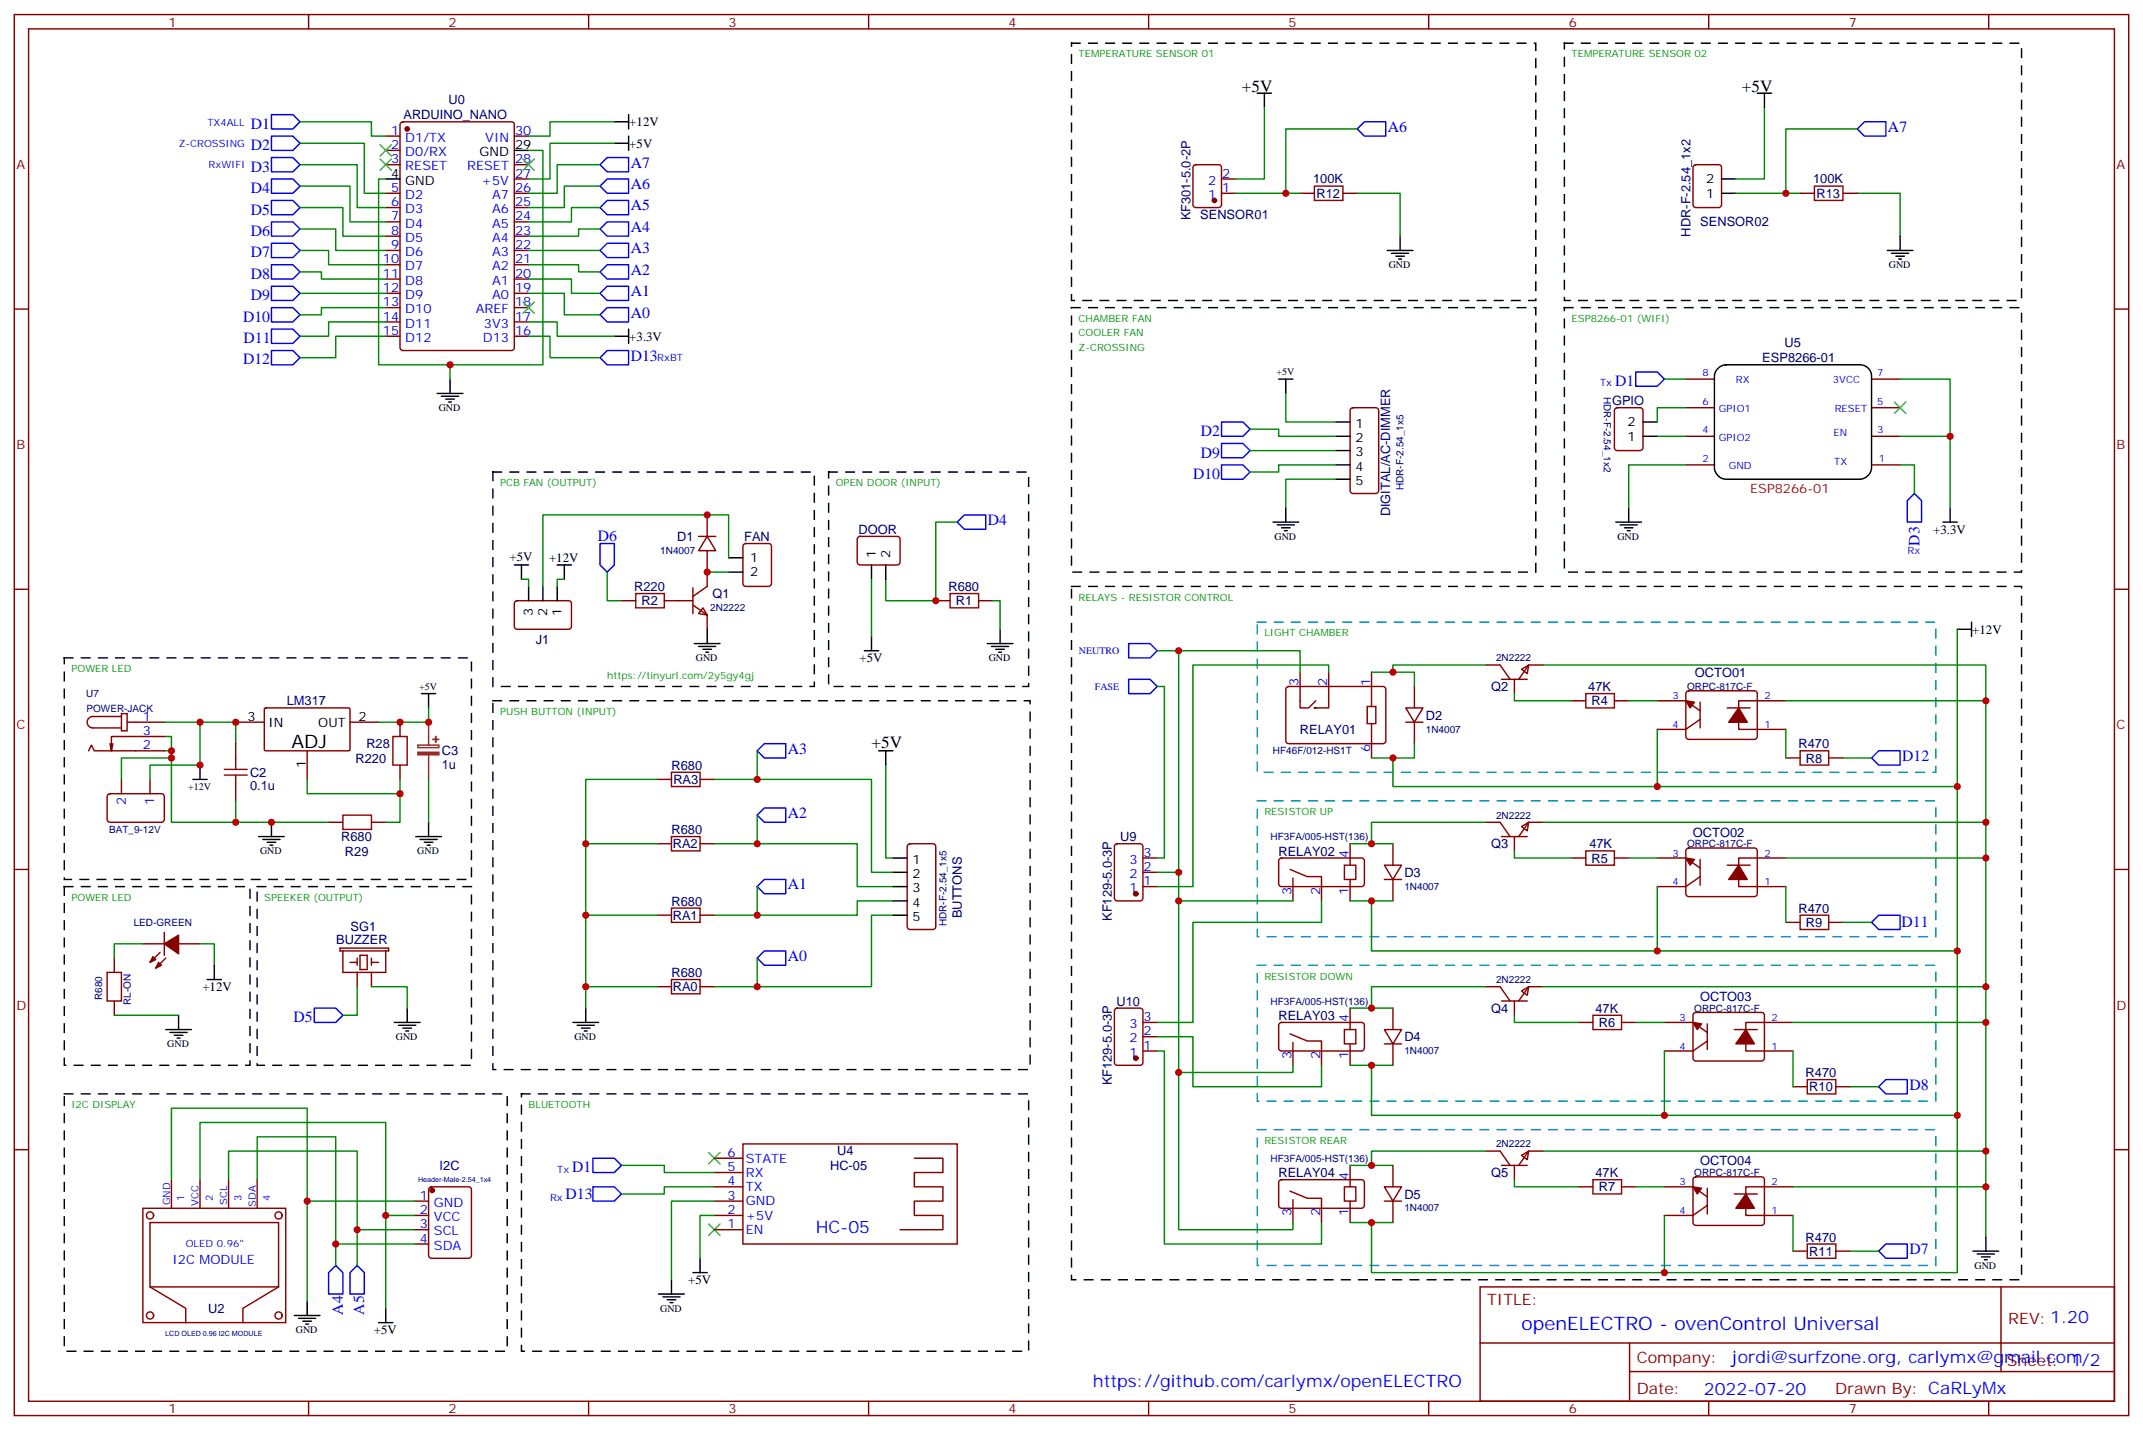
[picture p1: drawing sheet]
<svg xmlns="http://www.w3.org/2000/svg" width="529mm" height="353mm" viewBox="0 0 529 353" stroke-linecap="round" stroke-linejoin="round" font-family="sans-serif">
<g fill="none" stroke="#870000" stroke-width=".35">
<path d="M3.5 3.6h522.1v345.7h-522.1zM7.1 7.1h515v338.7h-515zM76.2 3.6v3.5M145.3 3.6v3.5M214.5 3.6v3.5M283.6 3.6v3.5M352.8 3.6v3.5M421.9 3.6v3.5M491.1 3.6v3.5M95.2 33.6h3.6M95.2 37.1h3.6M99 30.3l.5-.2h26.8a.71 .71 0 0 1 .7 .7v55a.76 .76 0 0 1-.7 .7h-26.8a.76 .76 0 0 1-.7-.7v-55z"/>
<path d="M127 33.6h3.5M95.2 47.7h3.6M95.2 40.6h3.6M95.2 51.2h3.6M95.2 54.8h3.6M95.2 58.3h3.6M127 47.7h3.5M127 44.2h3.5M127 40.6h3.5M127 51.2h3.5M127 54.8h3.5M127 58.3h3.5"/>
<path d="M294.8 40.8l.5-.2h5.6a.71 .71 0 0 1 .7 .7v9.2a.76 .76 0 0 1-.7 .7h-5.6a.76 .76 0 0 1-.7-.7v-9.2zM301.6 47.7h3.6M301.6 44.2h3.6M321 47.7h3.6M331.6 47.7h3.5M418.3 40.8l.4-.2h5.7a.71 .71 0 0 1 .7 .7v9.2a.76 .76 0 0 1-.7 .7h-5.7a.76 .76 0 0 1-.7-.7v-9.2zM444.5 47.7h3.5M455.1 47.7h3.5M3.5 76.3h3.6M95.2 61.8h3.6M95.2 65.3h3.6M95.2 68.9h3.6"/>
<path d="M95.2 72.4h3.6M95.2 75.9h3.6M95.2 79.4h3.6M127 61.8h3.5M127 65.3h3.5M127 68.9h3.5M127 72.4h3.5M127 75.9h3.5M127 79.4h3.5M522.1 76.3h3.5M95.2 83h3.6M127 83h3.5"/>
<path d="M416.3 93.6h7M462.1 93.6h7.1M333.6 100.8l.5-.2h5.6a.71 .71 0 0 1 .7 .7v19.8a.76 .76 0 0 1-.7 .7h-5.6a.76 .76 0 0 1-.7-.7v-19.8zM398.9 100.8l.4-.2h5.7a.71 .71 0 0 1 .7 .7v9.2a.76 .76 0 0 1-.7 .7h-5.7a.76 .76 0 0 1-.7-.7v-9.2zM416.3 114.7h7M416.3 107.7h7M416.3 100.6h7M462.1 114.7h7.1M462.1 107.7h7.1M462.1 100.6h7.1M172.5 132.4h4.2M174.6 132.4l2.1 3.5h-4.2z"/>
<path d="M174.6 127.1v5.3M174.6 135.9v8.8l-3.5 2.5M183.7 134.3l.4-.2h5.7a.71 .71 0 0 1 .7 .7v9.2a.76 .76 0 0 1-.7 .7h-5.7a.76 .76 0 0 1-.7-.7v-9.2zM211.9 132.6l.5-.2h9.1a.71 .71 0 0 1 .7 .7v5.6a.76 .76 0 0 1-.7 .7h-9.1a.76 .76 0 0 1-.7-.7v-5.6zM3.5 145.4h3.6M127.2 148.4l.5-.2h12.7a.71 .71 0 0 1 .7 .7v5.7a.76 .76 0 0 1-.7 .7h-12.7a.76 .76 0 0 1-.7-.7v-5.7zM153.5 148.2h3.5M164 148.2h7.1M171.1 149.3l3.5 2.5v3.5M171.1 145.1v6.3M173.6 150l1 1.8-2.1-.4zM231.1 148.2h3.5"/>
<path d="M241.7 148.2h3.5M522.1 145.4h3.5M30 176.1h1.4v4.2h-1.4zM30 176.8h-7.1a1.41 1.41 0 0 0-1.4 1.4 1.41 1.41 0 0 0 1.4 1.4h7.1M31.4 178.2h9.2M58.2 178.2h7.1M65.3 174.9l.3-.2h20.7l.1 .3v10.1l-.3 .2-20.7-.1-.1-.3zM86.4 178.2h7.1M98.8 178.2v3.6M317.7 169.6l.5-.2h23.3a.71 .71 0 0 1 .7 .7v12.7a.76 .76 0 0 1-.7 .7h-23.3a.76 .76 0 0 1-.7-.7v-12.7zM321 165.9v8.8h2.1l1.8-1.8M328.1 165.9v8.8h-3.5h.3"/>
<path d="M337.6 174.3h2.1v4.3h-2.1zM338.7 178.6v8.4M338.7 165.9v8.4M347.1 174.7h4.3l-2.2 3.5zM347.1 178.2h4.3M349.2 169.4v5.3M349.2 178.2v5.3M366.9 164.1h3.5l2.5 3.5M370.8 167.6h6.3M373.9 167.6v3.6M375.7 165.2l1.8-1.1-.4 2.1zM381 164.1h-3.5l-2.5 3.5"/>
<path d="M388.1 172.9h3.5M398.6 172.9h3.6M409.2 172.9h7.1l3.5 2.5M416.5 170.7l.5-.2h16.2a.71 .71 0 0 1 .7 .7v10.6a.76 .76 0 0 1-.7 .7h-16.2a.76 .76 0 0 1-.7-.7v-10.6zM419.8 173.3v6.3M419.8 177.5l-3.5 2.5h-7.1M426.5 174.7h5.7M441 172.9h-11.7v7.1h11.7M21.9 185.3l.7-1.4 .7 1.4h17.3M26.7 196.1l.5-.2h12.7a.71 .71 0 0 1 .7 .7v5.6a.76 .76 0 0 1-.7 .7h-12.7a.76 .76 0 0 1-.7-.7v-5.6zM27.9 183.5l-.4 1.8M30 192.3v3.6"/>
<path d="M37 192.3v3.6M40.6 181.8h-13.1v3.5l-.3-1.8M58.2 183.5v3.5M58.2 194.1v3.5M75.8 185.3v7M98.8 188.8v3.5M162.3 192.3h3.5M165.8 190.6h7.1v3.5h-7.1zM172.9 192.3h3.5M441 187h3.5M451.6 187h3.5M3.5 214.6h3.6"/>
<path d="M81.1 202.9h3.6M91.7 202.9h3.5M162.3 208.2h3.5M165.8 206.4h7.1v3.6h-7.1zM172.9 208.2h3.5M224.2 208.4l.5-.2h5.7a.71 .71 0 0 1 .7 .7v19.8a.76 .76 0 0 1-.7 .7h-5.7a.76 .76 0 0 1-.7-.7v-19.8zM275.4 208.4l.5-.2h5.6a.71 .71 0 0 1 .7 .7v12.7a.76 .76 0 0 1-.7 .7h-5.6a.76 .76 0 0 1-.7-.7v-12.7zM282.2 218.8h3.6M282.2 215.3h3.6M282.2 211.7h3.6M316 211.9l.4-.2h19.8a.71 .71 0 0 1 .7 .7v5.7a.76 .76 0 0 1-.7 .7h-19.8a.76 .76 0 0 1-.7-.7v-5.7zM318.6 214.6l4.2 1.7h3.5v6"/>
<path d="M319.3 216.7v5.6M332 213.5h2.8v3.5h-2.8zM333.4 208.2v5.3M333.4 217v5.3M341.8 213.5h4.3l-2.1 3.5zM341.8 217h4.3M344 208.2v5.3M344 217v5.3M366.9 202.9h3.5l2.5 3.5M370.8 206.4h6.3M373.9 206.4v3.6M375.7 204l1.8-1.1-.4 2.1z"/>
<path d="M381 202.9h-3.5l-2.5 3.5M388.1 211.7h3.5M398.6 211.7h3.6M409.2 211.7h7.1l3.5 2.5M416.5 209.5l.5-.2h16.2a.71 .71 0 0 1 .7 .7v10.6a.76 .76 0 0 1-.7 .7h-16.2a.76 .76 0 0 1-.7-.7v-10.6zM419.8 216.3l-3.5 2.5h-7.1M419.8 212.1v6.3M426.5 213.5h5.7M441 211.7h-11.7v7.1h11.7M522.1 214.6h3.5M26.5 240h3.5v7h-3.5zM28.2 236.4v3.6"/>
<path d="M35.3 232.9h5.3M39.5 235l-2.5 2.5M40.6 230.1v5.6M40.9 236.4l-2.4 2.5M44.1 232.9h5.3M84 234h12v.7h-12zM84.7 234.7v5.3h10.5v-5.3M86.4 237.5h1.8M88.2 236.4v1.8M88.2 240v3.5M88.9 235.7h1.8v3.6h-1.8zM91.7 237.5h1.8"/>
<path d="M91.7 236.4v1.8M91.7 240v3.5M162.3 225.8h3.5M165.8 224.1h7.1v3.5h-7.1zM172.9 225.8h3.5M441 227.6h3.5M451.6 227.6h3.5M28.2 247v3.5M162.3 243.5h3.5M165.8 241.7h7.1v3.6h-7.1zM172.9 243.5h3.5M275.4 249l.5-.2h5.6a.71 .71 0 0 1 .7 .7v12.7a.76 .76 0 0 1-.7 .7h-5.6a.76 .76 0 0 1-.7-.7v-12.7z"/>
<path d="M282.2 259.4h3.6M282.2 255.8h3.6M282.2 252.3h3.6M316 252.5l.4-.2h19.8a.71 .71 0 0 1 .7 .7v5.7a.76 .76 0 0 1-.7 .7h-19.8a.76 .76 0 0 1-.7-.7v-5.7zM318.6 255.1l4.2 1.8h3.5v6M319.3 257.2v5.7M332 254.1h2.8v3.5h-2.8zM333.4 248.8v5.3M333.4 257.6v5.3M341.8 254.1h4.3l-2.1 3.5zM341.8 257.6h4.3M344 248.8v5.3"/>
<path d="M344 257.6v5.3M366.9 243.5h3.5l2.5 3.5M370.8 247h6.3M373.9 247v3.5M375.7 244.5l1.8-1-.4 2.1zM381 243.5h-3.5l-2.5 3.5M389.8 252.3h3.5M400.4 252.3h3.5M411 252.3h7l3.6 2.5M418.3 250l.4-.2h16.3a.71 .71 0 0 1 .7 .7v10.6a.76 .76 0 0 1-.7 .7h-16.3a.76 .76 0 0 1-.7-.7v-10.6zM421.6 256.9l-3.6 2.5h-7M421.6 252.7v6.3"/>
<path d="M428.3 254.1h5.6M442.7 252.3h-11.6v7.1h11.6M442.7 268.2h3.6M453.3 268.2h3.5M3.5 283.7h3.6M35.3 298.2h35.3v28.2h-35.3zM42.3 291.1v7.1M49.4 291.1v7.1M56.4 291.1v7.1M63.5 291.1v7.1M102.3 296.4h3.5M102.3 299.9h3.5"/>
<path d="M106.1 293.1l.4-.2h9.2a.71 .71 0 0 1 .7 .7v16.2a.76 .76 0 0 1-.7 .7h-9.2a.76 .76 0 0 1-.7-.7v-16.2zM176.4 296.4h7M176.4 299.9h7M176.4 292.9h7M176.4 289.3h7M176.4 285.8h7M183.4 282.3h53v24.7h-53zM225.8 285.8h7v3.5h-7v3.6h7v3.5h-7v3.5h7v3.6h-10.6M316 291.3l.4-.2h19.8a.71 .71 0 0 1 .7 .7v5.7a.76 .76 0 0 1-.7 .7h-19.8a.76 .76 0 0 1-.7-.7v-5.7zM318.6 293.9l4.2 1.8h3.5v6M319.3 296.1v5.6M332 292.9h2.8v3.5h-2.8z"/>
<path d="M333.4 287.6v5.3M333.4 296.4v5.3M341.8 292.9h4.3l-2.1 3.5zM341.8 296.4h4.3M344 287.6v5.3M344 296.4v5.3M366.9 284.1h3.5l2.5 3.5M370.8 287.6h6.3M373.9 287.6v3.5M375.7 285.1l1.8-1-.4 2.1zM381 284.1h-3.5l-2.5 3.5M389.8 292.9h3.5"/>
<path d="M400.4 292.9h3.5M411 292.9h7l3.6 2.4M418.3 290.6l.4-.2h16.3a.71 .71 0 0 1 .7 .7v10.6a.76 .76 0 0 1-.7 .7h-16.3a.76 .76 0 0 1-.7-.7v-10.6zM421.6 297.5l-3.6 2.4h-7M421.6 293.2v6.4M428.3 294.6h5.6M442.7 292.9h-11.6v7h11.6M522.1 283.7h3.5M37 301.7h31.8v15.9h-31.8zM37 317.6l8.9 5.3v3.5M68.8 317.6l-8.8 5.3v3.5M102.3 303.5h3.5"/>
<path d="M102.3 307h3.5M176.4 303.5h7M365.5 317.6h156.6v28.2h-156.6zM442.7 308.8h3.6M453.3 308.8h3.5M494.1 317.6v20.9M365.5 331.4h156.5M402.4 338.5h119.6M402.4 331.4v14.1M76.2 345.8v3.5M145.3 345.8v3.5M214.5 345.8v3.5"/>
<path d="M283.6 345.8v3.5M352.8 345.8v3.5M421.9 345.8v3.5M491.1 345.8v3.5"/>
<circle cx="37" cy="299.9" r=".88"/>
<circle cx="68.8" cy="299.9" r=".88"/>
<circle cx="37" cy="324.6" r=".88"/>
<circle cx="68.8" cy="324.6" r=".88"/>
</g>
<g fill="#870000" stroke="#870000" stroke-width=".35">
<path d="M37.7 236.1l.8 .7-1.5 .7z"/>
<path d="M39.2 237.5l.7 .7-1.4 .7z"/>
<path d="M40.6 232.9l3.5-2.1v4.6z"/>
<path d="M429.3 174.7l2.1 3.5h-4.5z"/>
<path d="M416.3 172.9l2.1 .4-1.1 1.4z"/>
<path d="M429.3 213.5l2.1 3.5h-4.5z"/>
<path d="M416.3 211.7l2.1 .4-1.1 1.4z"/>
<path d="M431.1 254.1l2.1 3.5h-4.6z"/>
<path d="M418 252.3l2.2 .4-1.1 1.4z"/>
<path d="M431.1 294.6l2.1 3.6h-4.6z"/>
<path d="M418 292.9l2.2 .3-1.1 1.4z"/>
<circle cx="106.7" cy="293.8" r=".53"/>
<circle cx="299.9" cy="49.5" r=".53"/>
<circle cx="280.5" cy="220.6" r=".53"/>
<circle cx="280.5" cy="261.1" r=".53"/>
<circle cx="100.5" cy="31.8" r=".53"/>
</g>
<g fill="none" stroke="#008700" stroke-width=".35">
<path d="M74.1 30.1h17.6v3.5h3.5M74.1 35.3h15.9v12.4h5.2M130.5 37.1h3.6v52.9h-23M151.7 35.3h-15.9v8.9h-5.3M151.7 30.1h-15.9v3.5h-5.3M312.2 26.5v17.7h-7M335.1 31.8h-17.6v15.9M435.7 26.5v17.7h-7.1M458.6 31.8h-17.6v15.9M74.1 40.6h14.1v10.6h7M74.1 45.9h12.3v8.9h8.8M74.1 51.2h10.6v7.1h10.5"/>
<path d="M74.1 56.5h8.8v5.3h12.3M95.2 44.2h-1.7v45.8h17.6v3.6M148.2 40.6h-10.6v7.1h-7.1M148.2 45.9h-8.9v5.3h-8.8M148.2 51.2h-7.1v3.6h-10.6M148.2 56.5h-5.3v1.8h-12.4M305.2 47.7h15.8M335.1 47.7h10.6v10.6M428.6 47.7h15.9M458.6 47.7h10.6v10.6M74.1 61.8h7v3.5h14.1M74.1 67.1h5.3v1.8h15.8"/>
<path d="M74.1 72.4h21.1M95.2 75.9h-15.8v1.8h-5.3M95.2 79.4h-14.1v3.6h-7M130.5 65.3h12.4v1.8h5.3M130.5 68.9h10.6v3.5h7.1M130.5 72.4h8.8v5.3h8.9M130.5 79.4h7.1v3.6h14.1M130.5 61.8h17.7M95.2 83h-12.3v5.3h-8.8M130.5 83h5.3v5.3h12.4M317.5 97.1v7h12.3M411 93.6h5.3"/>
<path d="M469.2 93.6h12.3v31.7M308.7 105.9h7v1.8h14.1M308.7 111.2h21.1M329.8 118.3h-12.3v7M329.8 114.7h-14.1v1.8h-7M409.2 107.7h7.1M416.3 114.7h-14.1v10.6M416.3 100.6h-7.1v3.5M469.2 114.7h3.5v7.1M469.2 107.7h12.3M179.9 137.7v-10.6h-45.8v17.6M236.4 128.8h-5.3v19.4h-12.4v-5.3"/>
<path d="M128.8 142.9h1.7v1.8M139.3 142.9h-1.7v1.8M149.9 141.2v7h3.6M174.6 141.2h5.3M215.2 142.9v14.2M245.2 148.2h1.7v7.1M483.3 155.3v158.7h-72.3v-14.1M40.6 178.2h8.8v10.6h-12.4v3.5M49.4 178.2h8.8v5.3M105.8 174.7v3.5h-12.3M285.8 169.4h1.7v42.3h-1.7M285.8 160.6h5.2"/>
<path d="M321 165.9v-5.3h-30v54.7M328.1 165.9v-1.8h-33.5v54.7h-8.8M338.7 165.9h10.5v3.5M366.9 164.1h-22.9v1.8M373.9 171.2v1.7h14.2M381 164.1h109.4v8.8M402.2 172.9h7M409.2 180v14.1h74.1M441 172.9h49.4v38.8M441 180v7M40.6 181.8h1.7v3.5h-1.7M42.3 185.3v1.7h-12.3v5.3"/>
<path d="M42.3 187v15.9h38.8M58.2 197.6v5.3M75.8 192.3v3.6h23M98.8 192.3v10.6h-3.6M105.8 192.3v10.6M162.3 192.3h-17.7v15.9M187 185.3v7h-10.6M187 192.3h28.2v23h5.3M218.7 188.8v22.9h1.8M344 187v7.1h65.2M349.2 183.5v3.5h-10.5M455.1 187h7"/>
<path d="M162.3 208.2h-17.7v17.6M187 201.2v7h-10.6M187 218.8v7h-10.6M187 208.2h24.7v10.6h8.8M285.8 215.3h5.2v7h28.3M333.4 208.2h10.6M366.9 202.9h-28.2v5.3M373.9 210v1.7h14.2M381 202.9h109.4M402.2 211.7h7M409.2 218.8v15.9h74.1M441 211.7h49.4v40.6"/>
<path d="M441 218.8v8.8M35.3 232.9h-7.1v3.5M49.4 232.9h3.5v5.3M162.3 225.8h-17.7v17.7M187 236.4v7.1h-10.6M220.5 222.3h-8.8v3.5h-24.7M220.5 225.8h-5.3v17.7h-28.2M291 222.3v42.4h28.3v-1.8M326.3 222.3v5.3h-31.7v24.7h-8.8M333.4 222.3h10.6M338.7 222.3v12.4h70.5M455.1 227.6h7"/>
<path d="M28.2 250.5h15.9M88.2 243.5v7h-3.5M91.7 243.5h8.8v5.3M162.3 243.5h-17.7v5.3M285.8 259.4h1.7v47.6h38.8v-5.3M285.8 255.8h8.8v12.4h31.7v-5.3M333.4 248.8h10.6M366.9 243.5h-28.2v5.3M373.9 250.5v1.8h15.9M381 243.5h109.4M403.9 252.3h7.1M411 259.4v15.8h72.3"/>
<path d="M442.7 252.3h47.7v40.6M442.7 259.4v8.8M291 264.7v38.8h28.3v-1.8M333.4 262.9h10.6M338.7 262.9v12.3h72.3M456.8 268.2h7.1M42.3 291.1v-17.6h33.5v47.6M49.4 291.1v-14.1h45.8v45.9M56.4 291.1v-7h31.8v28.2M63.5 291.1v-10.6h19.4v31.8M75.8 296.4h26.5M95.2 299.9h7.1"/>
<path d="M153.5 287.6h10.5v1.7h12.4M176.4 292.9h-12.4v1.7h-10.5M176.4 296.4h-10.6v19.4M176.4 299.9h-3.5v10.6M333.4 287.6h10.6M366.9 284.1h-28.2v3.5M373.9 291.1v1.8h15.9M381 284.1h109.4M403.9 292.9h7.1M442.7 292.9h47.7v12.3M442.7 299.9v8.9M82.9 307h19.4"/>
<path d="M88.2 303.5h14.1M333.4 301.7h10.6M338.7 301.7v12.3h72.3M456.8 308.8h7.1"/>
</g>
<g fill="none" stroke="#000" stroke-width=".35" stroke-dasharray="2.1 2.1">
<path d="M264.6 10.7h114.6v63.5h-114.6zM386.3 10.7h112.9v63.5h-112.9zM264.6 75.9h114.6v65.3h-114.6zM386.3 75.9h112.9v65.3h-112.9zM121.7 116.5h79.4v52.9h-79.4zM204.6 116.5h49.4v52.9h-49.4zM264.6 144.7h234.6v171.1h-234.6zM15.9 162.3h100.5v54.7h-100.5zM121.7 172.9h132.7v91h-132.7zM15.9 218.8h45.8v44.1h-45.8zM63.5 218.8h52.9v44.1h-52.9zM15.9 269.9h109.3v63.5h-109.3z"/>
<path d="M128.8 269.9h125.2v63.5h-125.2z"/>
</g>
<g fill="none" stroke="#000" stroke-width=".35">
<path d="M127 37.1h3.5M151.7 35.3h3.5M151.7 30.1h3.5M155.2 28.3v3.5M155.2 33.6v3.5M310.4 23h3.6M312.2 23v3.5M433.9 23h3.5M435.7 23v3.5M95.2 44.2h3.6M345.7 58.3v3.5M425.1 47.7h3.5"/>
<path d="M425.1 44.2h3.5M469.2 58.3v3.5M342.5 61.8h6.4M343.6 62.5h4.2M344.7 63.2h2.1M345.4 63.9h.7M466 61.8h6.4M467.1 62.5h4.2M468.1 63.2h2.2M468.8 63.9h.7M107.9 97.1h6.4M109 97.8h4.2"/>
<path d="M110.1 98.5h2.1M110.8 99.2h.7M111.1 93.6v3.5M151.7 83h3.5M155.2 81.2v3.5M315.7 93.6h3.6M317.5 93.6v3.5M424 91.1a2.99 2.99 0 0 1 2.2-1.1h33.1a2.82 2.82 0 0 1 2.8 2.9v22.5a3 3 0 0 1-2.8 2.9h-33.1a3 3 0 0 1-2.9-2.9v-22.5l.1-.7zM329.8 107.7h3.6M329.8 104.1h3.6M329.8 111.2h3.6M329.8 114.7h3.6"/>
<path d="M329.8 118.3h3.6M405.7 107.7h3.5M405.7 104.1h3.5M127 139.4h3.5M128.8 139.4v3.5M137.6 139.4h3.5M139.3 139.4v3.5M179.9 137.7h3.5M215.2 139.4v3.5M218.7 139.4v3.5M314.3 128.8h6.4M315.4 129.5h4.2"/>
<path d="M316.4 130.2h2.2M317.1 131h.8M317.5 125.3v3.5M399 128.8h6.3M400 129.5h4.3M401.1 130.2h2.1M401.8 131h.7M402.2 125.3v3.5M479.8 128.8h3.5M481.5 125.3v3.5M130.5 144.7v3.5M134.1 144.7v3.5"/>
<path d="M137.6 144.7v3.5M171.4 158.8h6.4M172.5 159.5h4.2M174.6 155.3v3.5M179.9 141.2h3.5M215.2 157.1v3.5M243.8 158.8h6.3M244.8 159.5h4.3M246.9 155.3v3.5M483.3 155.3h3.5M486.8 153.5v3.6M104.1 171.2h3.5"/>
<path d="M105.8 171.2v3.5M173.6 160.2h2.1M174.3 160.9h.7M213.4 160.6h3.6M245.9 160.2h2.1M246.6 160.9h.7M47.6 192.3h3.6M49.4 188.8v3.5M217 185.3h3.5M218.7 185.3v3.5M63.9 206.4h6.3M64.9 207.2h4.2"/>
<path d="M66 207.9h2.1M66.7 208.6h.7M67 202.9v3.5M102.7 206.4h6.3M103.7 207.2h4.2M104.8 207.9h2.1M105.5 208.6h.7M105.8 202.9v3.5M220.5 211.7h3.5M220.5 215.3h3.5M220.5 218.8h3.5M52.9 238.2v3.5"/>
<path d="M220.5 222.3h3.5M220.5 225.8h3.5M40.9 254.1h6.4M42 254.8h4.2M43 255.5h2.2M43.7 256.2h.7M44.1 250.5v3.6M51.2 241.7h3.5M97.4 252.3h6.3M98.4 253h4.3M99.5 253.7h2.1M100.2 254.4h.7"/>
<path d="M100.5 248.8v3.5M141.5 252.3h6.3M142.5 253h4.3M143.6 253.7h2.1M144.3 254.4h.7M144.6 248.8v3.5M162.6 319.3h6.4M165.8 315.8v3.5M171.1 314h3.5M172.9 310.5v3.5M487.2 308.8h6.3M488.2 309.5h4.3"/>
<path d="M489.3 310.2h2.1M490 310.9h.7M490.4 305.2v3.6M72.7 324.6h6.3M73.7 325.3h4.3M74.8 326h2.1M75.5 326.7h.7M75.8 321.1v3.5M93.5 326.4h3.5M95.2 322.9v3.5M163.7 320h4.2M164.7 320.7h2.2"/>
<path d="M165.5 321.5h.7"/>
</g>
<g fill="none" stroke="#3c3" stroke-width=".35">
<path d="M93.8 35.7l2.9 2.8M93.8 39.2l2.9 2.9M96.7 35.7l-2.9 2.8M96.7 39.2l-2.9 2.9M129.1 39.2l2.8 2.9M131.9 39.2l-2.8 2.9M129.1 74.5l2.8 2.8M131.9 74.5l-2.8 2.8M467.8 99.2l2.8 2.8M470.6 99.2l-2.8 2.8M175 284.4l2.8 2.8M177.8 284.4l-2.8 2.8"/>
<path d="M175 302l2.8 2.9M177.8 302l-2.8 2.9"/>
</g>
<g fill="none" stroke="#00f" stroke-width=".35">
<path d="M67 28.3h5.3l1.8 1.8-1.8 1.7h-5.3zM67 33.6h5.3l1.8 1.7-1.8 1.8h-5.3zM67 38.9h5.3l1.8 1.7-1.8 1.8h-5.3zM149.9 38.9h5.3v3.5h-5.3l-1.7-1.8zM335.1 31.8l1.8-1.7h5.3v3.5h-5.3zM460.4 30.1h5.3v3.5h-5.3l-1.8-1.8zM67 54.8h5.3l1.8 1.7-1.8 1.8h-5.3zM67 44.2h5.3l1.8 1.7-1.8 1.8h-5.3zM67 49.5h5.3l1.8 1.7-1.8 1.8h-5.3zM148.2 45.9l1.7-1.7h5.3v3.5h-5.3zM149.9 54.8h5.3v3.5h-5.3l-1.7-1.8zM149.9 49.5h5.3v3.5h-5.3l-1.7-1.8z"/>
<path d="M67 60h5.3l1.8 1.8-1.8 1.8h-5.3zM67 65.3h5.3l1.8 1.8-1.8 1.8h-5.3zM67 70.6h5.3l1.8 1.8-1.8 1.8h-5.3zM67 75.9h5.3l1.8 1.8-1.8 1.7h-5.3zM148.2 77.7l1.7-1.8h5.3v3.5h-5.3zM148.2 61.8l1.7-1.8h5.3v3.6h-5.3zM149.9 70.6h5.3v3.6h-5.3l-1.7-1.8zM149.9 65.3h5.3v3.6h-5.3l-1.7-1.8zM67 81.2h5.3l1.8 1.8-1.8 1.7h-5.3zM67 86.5h5.3l1.8 1.8-1.8 1.7h-5.3zM149.9 86.5h5.3v3.5h-5.3l-1.7-1.7zM403.9 91.8h5.3l1.8 1.8-1.8 1.7h-5.3z"/>
<path d="M301.6 114.7h5.3l1.8 1.8-1.8 1.8h-5.3zM301.6 109.4h5.3l1.8 1.8-1.8 1.8h-5.3zM301.6 104.1h5.3l1.8 1.8-1.8 1.8h-5.3zM148.2 134.1h3.5v5.3l-1.8 1.8-1.7-1.8zM236.4 128.8l1.7-1.7h5.3v3.5h-5.3zM472.7 121.8l1.8 1.7v5.3h-3.5v-5.3zM278.7 158.8h5.3l1.8 1.8-1.8 1.7h-5.3zM278.7 167.6h5.3l1.8 1.8-1.8 1.8h-5.3zM187 185.3l1.7-1.8h5.3v3.5h-5.3zM462.1 187l1.8-1.7h5.3v3.5h-5.3zM187 201.2l1.7-1.8h5.3v3.5h-5.3zM187 218.8l1.7-1.8h5.3v3.6h-5.3z"/>
<path d="M187 236.4l1.7-1.7h5.3v3.5h-5.3zM462.1 227.6l1.8-1.8h5.3v3.6h-5.3zM77.6 248.8h5.3l1.8 1.7-1.8 1.8h-5.3zM463.9 268.2l1.8-1.8h5.3v3.5h-5.3zM146.4 285.8h5.3l1.8 1.8-1.8 1.7h-5.3zM146.4 292.9h5.3l1.8 1.7-1.8 1.8h-5.3zM81.1 314l1.8-1.7 1.8 1.7v5.3h-3.6zM86.4 314l1.8-1.7 1.8 1.7v5.3h-3.6zM463.9 308.8l1.8-1.8h5.3v3.5h-5.3z"/>
</g>
<g fill="none" stroke="#a10000" stroke-width=".35">
<path d="M324.6 45.9h7v3.6h-7zM448 45.9h7.1v3.6h-7.1zM157 146.5h7v3.5h-7zM234.6 146.5h7.1v3.5h-7.1zM391.6 171.2h7v3.5h-7zM55.4 191.3h5.6M55.4 189.9h5.6M58.2 187v2.9M58.2 191.3v2.8M97 181.8h3.5v7h-3.5zM444.5 185.3h7.1v3.5h-7.1zM84.7 201.2h7v3.5h-7z"/>
<path d="M391.6 210h7v3.5h-7zM444.5 225.8h7.1v3.6h-7.1zM393.3 250.5h7.1v3.6h-7.1zM446.3 266.4h7v3.5h-7zM393.3 291.1h7.1v3.5h-7.1zM446.3 307h7v3.5h-7z"/>
</g>
<path d="M310.4 153.5h167.6v37.1h-167.6zM310.4 197.6h167.6v33.5h-167.6zM310.4 238.2h167.6v33.5h-167.6zM310.4 278.8h167.6v33.5h-167.6z" fill="none" stroke="#09c" stroke-width=".35" stroke-dasharray="2.1 2.1"/>
<path d="M105.8 178.2v5.7M103.2 183.9h5.2v.6h-5.2zM105.8 186.3v6" fill="none" stroke="#8c2424" stroke-width=".35"/>
<g fill="#8c2424" stroke="#8c2424" stroke-width=".35">
<path d="M103.2 185.6h5.2v.7h-5.2z"/>
<path d="M106.9 182.5h1.4z"/>
<path d="M107.6 181.8v1.4z"/>
</g>
<g fill="#c00">
<circle cx="75.8" cy="296.4" r=".88"/>
<circle cx="95.3" cy="299.9" r=".88"/>
<circle cx="82.9" cy="307" r=".88"/>
<circle cx="88.2" cy="303.5" r=".88"/>
<circle cx="481.5" cy="107.7" r=".88"/>
<circle cx="231.1" cy="148.2" r=".88"/>
<circle cx="174.6" cy="141.2" r=".88"/>
<circle cx="490.4" cy="292.9" r=".88"/>
<circle cx="490.4" cy="252.3" r=".88"/>
<circle cx="490.4" cy="211.7" r=".88"/>
<circle cx="317.5" cy="47.7" r=".88"/>
<circle cx="441" cy="47.7" r=".88"/>
<circle cx="483.3" cy="275.2" r=".88"/>
<circle cx="483.3" cy="234.7" r=".88"/>
<circle cx="483.3" cy="194.1" r=".88"/>
<circle cx="411" cy="314" r=".88"/>
<circle cx="338.7" cy="301.7" r=".88"/>
<circle cx="338.7" cy="262.9" r=".88"/>
<circle cx="338.7" cy="222.3" r=".88"/>
<circle cx="409.2" cy="194.1" r=".88"/>
<circle cx="344" cy="187" r=".88"/>
<circle cx="490.4" cy="172.9" r=".88"/>
<circle cx="344" cy="165.9" r=".88"/>
<circle cx="338.7" cy="208.2" r=".88"/>
<circle cx="490.4" cy="202.9" r=".88"/>
<circle cx="490.4" cy="243.5" r=".88"/>
<circle cx="338.7" cy="248.8" r=".88"/>
<circle cx="490.4" cy="284.1" r=".88"/>
<circle cx="338.7" cy="287.6" r=".88"/>
<circle cx="291" cy="264.7" r=".88"/>
<circle cx="409.2" cy="234.7" r=".88"/>
<circle cx="411" cy="275.2" r=".88"/>
<circle cx="111.1" cy="90" r=".88"/>
<circle cx="144.6" cy="243.5" r=".88"/>
<circle cx="144.6" cy="225.8" r=".88"/>
<circle cx="144.6" cy="208.2" r=".88"/>
<circle cx="187" cy="192.3" r=".88"/>
<circle cx="187" cy="208.2" r=".88"/>
<circle cx="187" cy="225.8" r=".88"/>
<circle cx="187" cy="243.5" r=".88"/>
<circle cx="291" cy="222.3" r=".88"/>
<circle cx="291" cy="215.3" r=".88"/>
<circle cx="291" cy="160.6" r=".88"/>
<circle cx="174.6" cy="127.1" r=".88"/>
<circle cx="42.3" cy="185.3" r=".88"/>
<circle cx="42.3" cy="187" r=".88"/>
<circle cx="67" cy="202.9" r=".88"/>
<circle cx="98.8" cy="178.2" r=".88"/>
<circle cx="98.8" cy="195.9" r=".88"/>
<circle cx="49.4" cy="188.8" r=".88"/>
<circle cx="49.4" cy="178.2" r=".88"/>
<circle cx="58.2" cy="178.2" r=".88"/>
<circle cx="58.2" cy="202.9" r=".88"/>
<circle cx="105.8" cy="178.2" r=".88"/>
</g>
<text font-size="4.6" x="72" y="184.6">ADJ</text>
<text font-size="4.6" fill="#00f" x="375.7" y="328.2">openELECTRO - ovenControl Universal</text>
<g font-size="4.2">
<text x="306.7" y="22.6">+5V</text>
<text x="430.1" y="22.6">+5V</text>
<text x="215.2" y="184.6">+5V</text>
</g>
<g font-size="4.2" fill="#00f">
<text x="201.4" y="304.2">HC-05</text>
<text x="427.7" y="336.4">jordi@surfzone.org, carlymx@gmail.com</text>
<text x="269.9" y="342.3">https://github.com/carlymx/openELECTRO</text>
<text x="420.7" y="344.2">2022-07-20</text>
</g>
<g font-size="3.9" fill="#00f">
<text x="61.9" y="31.8">D1</text>
<text x="342.7" y="32.5">A6</text>
<text x="466.2" y="32.5">A7</text>
<text x="61.9" y="37.1">D2</text>
<text x="155.8" y="41.3">A7</text>
<text x="61.9" y="42.4">D3</text>
<text x="61.9" y="47.6">D4</text>
<text x="155.8" y="46.6">A6</text>
<text x="61.9" y="52.9">D5</text>
<text x="155.8" y="51.9">A5</text>
<text x="61.9" y="58.2">D6</text>
<text x="155.8" y="57.2">A4</text>
<text x="61.9" y="63.5">D7</text>
<text x="155.8" y="62.5">A3</text>
<text x="61.9" y="68.8">D8</text>
<text x="155.8" y="67.8">A2</text>
<text x="61.9" y="74.1">D9</text>
<text x="155.8" y="73.1">A1</text>
<text x="60" y="79.4">D10</text>
<text x="155.8" y="78.4">A0</text>
<text x="60" y="89.9">D12</text>
<text x="60.2" y="84.7">D11</text>
<text x="155.8" y="89">D13</text>
<text x="398.8" y="95.3">D1</text>
<text x="296.5" y="107.6">D2</text>
<text x="296.5" y="112.9">D9</text>
<text x="294.6" y="118.2">D10</text>
<text x="243.9" y="129.6">D4</text>
<text x="147.6" y="133.6">D6</text>
<text x="474" y="134.7" transform="rotate(-90 474 134.7)">D3</text>
<text x="194.6" y="186">A3</text>
<text x="469.7" y="187.9">D12</text>
<text x="194.6" y="201.9">A2</text>
<text x="194.6" y="219.5">A1</text>
<text x="469.6" y="228.8">D11</text>
<text x="194.6" y="237.1">A0</text>
<text x="72.5" y="252.3">D5</text>
<text x="471.5" y="268.9">D8</text>
<text x="141.3" y="289.3">D1</text>
<text x="139.6" y="295.9">D13</text>
<text x="471.5" y="309.5">D7</text>
<text x="84.7" y="324.5" transform="rotate(-90 84.7 324.5)">A4</text>
<text x="90" y="324.5" transform="rotate(-90 90 324.5)">A5</text>
</g>
<g font-size="3.9" fill="#800">
<text x="367.2" y="322.2">TITLE:</text>
<text x="495.9" y="326.8">REV: 1.20</text>
<text x="404.1" y="336.4">Company:</text>
<text x="495.5" y="337">Sheet: 1/2</text>
<text x="404.1" y="344">Date:</text>
<text x="453.2" y="344.1">Drawn By: CaRLyMx</text>
</g>
<g font-size="3.2" fill="#800">
<text x="41.6" y="6.6">1</text>
<text x="110.8" y="6.6">2</text>
<text x="179.9" y="6.6">3</text>
<text x="249.1" y="6.6">4</text>
<text x="318.2" y="6.6">5</text>
<text x="387.3" y="6.6">6</text>
<text x="456.5" y="6.6">7</text>
<text x="4.1" y="41.7">A</text>
<text x="522.6" y="41.7">A</text>
<text x="4.1" y="110.8">B</text>
<text x="522.6" y="110.8">B</text>
<text x="4.1" y="180">C</text>
<text x="522.6" y="180">C</text>
<text x="4.1" y="249.1">D</text>
<text x="522.6" y="249.1">D</text>
<text x="41.6" y="348.8">1</text>
<text x="110.8" y="348.8">2</text>
<text x="179.9" y="348.8">3</text>
<text x="249.1" y="348.8">4</text>
<text x="318.2" y="348.8">5</text>
<text x="387.3" y="348.8">6</text>
<text x="456.5" y="348.8">7</text>
</g>
<g font-size="3.2" fill="#000080">
<text x="99.6" y="29.4">ARDUINO_NANO</text>
<text x="110.8" y="25.8">U0</text>
<text x="324.2" y="45.3">100K</text>
<text x="447.7" y="45.3">100K</text>
<text x="325.1" y="48.8">R12</text>
<text x="448.5" y="48.8">R13</text>
<text x="293.9" y="54.4" transform="rotate(-90 293.9 54.4)">KF301-5.0-2P</text>
<text x="296.4" y="54.1">SENSOR01</text>
<text x="417.4" y="58.4" transform="rotate(-90 417.4 58.4)">HDR-F-2.54_1x2</text>
<text x="419.8" y="55.9">SENSOR02</text>
<text x="435.2" y="89.4">ESP8266-01</text>
<text x="440.6" y="85.7">U5</text>
<text x="398" y="100">GPIO</text>
<text x="212" y="131.7">DOOR</text>
<text x="343.3" y="127.4" transform="rotate(-90 343.3 127.4)">DIGITAL/AC-DIMMER</text>
<text x="167.2" y="133.5">D1</text>
<text x="183.8" y="133.5">FAN</text>
<text x="156.6" y="145.9">R220</text>
<text x="158.4" y="149.4">R2</text>
<text x="176" y="147.6">Q1</text>
<text x="234.2" y="145.8">R680</text>
<text x="236" y="149.4">R1</text>
<text x="132.3" y="158.8">J1</text>
<text x="418.5" y="167">OCTO01</text>
<text x="368.2" y="170.5">Q2</text>
<text x="392.2" y="170.5">47K</text>
<text x="70.8" y="174.1">LM317</text>
<text x="352.1" y="177.6">D2</text>
<text x="393" y="174.1">R4</text>
<text x="90.5" y="184.7">R28</text>
<text x="321" y="181.1">RELAY01</text>
<text x="444.1" y="184.7">R470</text>
<text x="61.7" y="191.7">C2</text>
<text x="87.8" y="188.2">R220</text>
<text x="109.1" y="189.7">1u</text>
<text x="109.1" y="186.4">C3</text>
<text x="165.8" y="190">R680</text>
<text x="445.9" y="188.2">R8</text>
<text x="61.7" y="195">0.1u</text>
<text x="166.3" y="193.5">RA3</text>
<text x="84.3" y="207.6">R680</text>
<text x="165.8" y="205.9">R680</text>
<text x="166.1" y="209.3">RA2</text>
<text x="276.6" y="207.6">U9</text>
<text x="368.2" y="209.3">Q3</text>
<text x="392.5" y="209.3">47K</text>
<text x="418" y="206.4">OCTO02</text>
<text x="85.2" y="211.1">R29</text>
<text x="315.7" y="211.1">RELAY02</text>
<text x="393" y="212.9">R5</text>
<text x="346.8" y="216.4">D3</text>
<text x="165.8" y="223.6">R680</text>
<text x="166.1" y="227">RA1</text>
<text x="237.5" y="226.6" transform="rotate(-90 237.5 226.6)">BUTTONS</text>
<text x="274.5" y="227.3" transform="rotate(-90 274.5 227.3)">KF129-5.0-3P</text>
<text x="444.1" y="225.2">R470</text>
<text x="83" y="233">BUZZER</text>
<text x="86.6" y="229.7">SG1</text>
<text x="445.9" y="228.8">R9</text>
<text x="165.8" y="241.2">R680</text>
<text x="166.1" y="244.6">RA0</text>
<text x="275.7" y="248.2">U10</text>
<text x="315.7" y="251.7">RELAY03</text>
<text x="368.2" y="249.9">Q4</text>
<text x="393.9" y="249.9">47K</text>
<text x="419.8" y="247">OCTO03</text>
<text x="346.8" y="257">D4</text>
<text x="394.8" y="253.5">R6</text>
<text x="274.5" y="267.9" transform="rotate(-90 274.5 267.9)">KF129-5.0-3P</text>
<text x="445.9" y="265.8">R470</text>
<text x="446.8" y="269.3">R10</text>
<text x="206.7" y="285.1">U4</text>
<text x="419.8" y="287.6">OCTO04</text>
<text x="108.6" y="288.7">I2C</text>
<text x="205" y="288.6">HC-05</text>
<text x="315.7" y="290.5">RELAY04</text>
<text x="368.2" y="290.5">Q5</text>
<text x="393.9" y="290.5">47K</text>
<text x="346.8" y="295.8">D5</text>
<text x="394.8" y="294">R7</text>
<text x="445.9" y="306.4">R470</text>
<text x="446.8" y="309.9">R11</text>
<text x="51.4" y="324.1">U2</text>
</g>
<g font-size="3.2" fill="#00f">
<text x="96.6" y="33.2">1</text>
<text x="100.1" y="35">D1/TX</text>
<text x="119.8" y="35">VIN</text>
<text x="127.2" y="33.2">30</text>
<text x="96.6" y="36.8">2</text>
<text x="96.6" y="40.3">3</text>
<text x="100.1" y="38.5">D0/RX</text>
<text x="127.2" y="40.3">28</text>
<text x="96.6" y="47.3">5</text>
<text x="100.1" y="42.1">RESET</text>
<text x="115.4" y="42.1">RESET</text>
<text x="118.9" y="45.6">+5V</text>
<text x="127.2" y="47.3">26</text>
<text x="127.2" y="43.8">27</text>
<text x="298.3" y="45.6">2</text>
<text x="301.8" y="47.3">1</text>
<text x="301.8" y="43.8">2</text>
<text x="96.6" y="50.9">6</text>
<text x="100.1" y="49.1">D2</text>
<text x="100.1" y="52.6">D3</text>
<text x="121.5" y="52.6">A6</text>
<text x="121.5" y="49.1">A7</text>
<text x="127.2" y="50.9">25</text>
<text x="298.3" y="49.1">1</text>
<text x="96.6" y="54.4">7</text>
<text x="96.6" y="57.9">8</text>
<text x="100.1" y="56.2">D4</text>
<text x="100.1" y="59.7">D5</text>
<text x="121.5" y="59.7">A4</text>
<text x="121.5" y="56.2">A5</text>
<text x="127.2" y="57.9">23</text>
<text x="127.2" y="54.4">24</text>
<text x="94.6" y="65">10</text>
<text x="96.6" y="61.5">9</text>
<text x="100.1" y="63.2">D6</text>
<text x="121.5" y="63.2">A3</text>
<text x="127.2" y="65">21</text>
<text x="127.2" y="61.5">22</text>
<text x="94.6" y="68.5">11</text>
<text x="100.1" y="66.7">D7</text>
<text x="100.1" y="70.3">D8</text>
<text x="121.5" y="70.3">A1</text>
<text x="121.5" y="66.7">A2</text>
<text x="127.2" y="68.5">20</text>
<text x="94.6" y="72">12</text>
<text x="94.6" y="75.6">13</text>
<text x="100.1" y="73.8">D9</text>
<text x="100.1" y="77.3">D10</text>
<text x="117.5" y="77.3">AREF</text>
<text x="121.5" y="73.8">A0</text>
<text x="127.2" y="75.6">18</text>
<text x="127.2" y="72">19</text>
<text x="94.6" y="79.1">14</text>
<text x="94.6" y="82.6">15</text>
<text x="100.1" y="80.9">D11</text>
<text x="119.5" y="80.9">3V3</text>
<text x="127.2" y="82.6">16</text>
<text x="127.2" y="79.1">17</text>
<text x="100.1" y="84.4">D12</text>
<text x="119.2" y="84.4">D13</text>
<text x="320.7" y="169.4" transform="rotate(-90 320.7 169.4)">3</text>
<text x="327.7" y="169.4" transform="rotate(-90 327.7 169.4)">2</text>
<text x="338.3" y="169.4" transform="rotate(-90 338.3 169.4)">1</text>
<text x="35.3" y="177.9">1</text>
<text x="35.3" y="184.9">2</text>
<text x="35.3" y="181.4">3</text>
<text x="338.3" y="185.5" transform="rotate(-90 338.3 185.5)">6</text>
<text x="31" y="198.6" transform="rotate(-90 31 198.6)">2</text>
<text x="38.1" y="198.6" transform="rotate(-90 38.1 198.6)">1</text>
<text x="278.9" y="213.1">3</text>
<text x="282.4" y="214.9">2</text>
<text x="282.4" y="211.4">3</text>
<text x="333" y="211.7" transform="rotate(-90 333 211.7)">4</text>
<text x="278.9" y="220.2">1</text>
<text x="278.9" y="216.7">2</text>
<text x="282.4" y="218.4">1</text>
<text x="318.9" y="220.8" transform="rotate(-90 318.9 220.8)">3</text>
<text x="326" y="220.8" transform="rotate(-90 326 220.8)">2</text>
<text x="333" y="220.8" transform="rotate(-90 333 220.8)">1</text>
<text x="282.4" y="252">3</text>
<text x="278.9" y="257.2">2</text>
<text x="278.9" y="253.7">3</text>
<text x="282.4" y="255.5">2</text>
<text x="333" y="252.3" transform="rotate(-90 333 252.3)">4</text>
<text x="278.9" y="260.8">1</text>
<text x="282.4" y="259">1</text>
<text x="318.9" y="261.4" transform="rotate(-90 318.9 261.4)">3</text>
<text x="326" y="261.4" transform="rotate(-90 326 261.4)">2</text>
<text x="333" y="261.4" transform="rotate(-90 333 261.4)">1</text>
<text x="179.7" y="285.5">6</text>
<text x="184.1" y="286.9">STATE</text>
<text x="179.7" y="292.5">4</text>
<text x="179.7" y="289">5</text>
<text x="184.1" y="293.9">TX</text>
<text x="184.1" y="290.4">RX</text>
<text x="333" y="291.1" transform="rotate(-90 333 291.1)">4</text>
<text x="103.6" y="296.1">1</text>
<text x="103.6" y="299.6">2</text>
<text x="107.1" y="297.8">GND</text>
<text x="179.7" y="299.6">2</text>
<text x="179.7" y="296.1">3</text>
<text x="184.1" y="297.5">GND</text>
<text x="103.6" y="303.1">3</text>
<text x="107.1" y="301.3">VCC</text>
<text x="107.1" y="304.9">SCL</text>
<text x="179.7" y="303.1">1</text>
<text x="184.1" y="304.5">EN</text>
<text x="184.1" y="301">+5V</text>
<text x="318.9" y="300.2" transform="rotate(-90 318.9 300.2)">3</text>
<text x="326" y="300.2" transform="rotate(-90 326 300.2)">2</text>
<text x="333" y="300.2" transform="rotate(-90 333 300.2)">1</text>
<text x="103.6" y="306.6">4</text>
<text x="107.1" y="308.4">SDA</text>
<text x="42.6" y="312">I2C MODULE</text>
</g>
<g font-size="3.2">
<text x="155.4" y="31.1">+12V</text>
<text x="118.4" y="38.5">GND</text>
<text x="127.2" y="36.8">29</text>
<text x="155.4" y="36.4">+5V</text>
<text x="96.6" y="43.8">4</text>
<text x="100.1" y="45.6">GND</text>
<text x="421.3" y="45.2">2</text>
<text x="421.3" y="48.8">1</text>
<text x="155.4" y="84">+3.3V</text>
<text x="334.7" y="105.6">1</text>
<text x="401.9" y="105.2">2</text>
<text x="334.7" y="109.1">2</text>
<text x="334.7" y="112.6">3</text>
<text x="401.9" y="108.7">1</text>
<text x="334.7" y="116.1">4</text>
<text x="334.7" y="119.7">5</text>
<text x="477.4" y="131.7">+3.3V</text>
<text x="216.3" y="137.7" transform="rotate(-90 216.3 137.7)">1</text>
<text x="219.8" y="137.7" transform="rotate(-90 219.8 137.7)">2</text>
<text x="125.8" y="138.4">+5V</text>
<text x="135.6" y="138.8">+12V</text>
<text x="185.2" y="138.7">1</text>
<text x="185.2" y="142.2">2</text>
<text x="131.6" y="152" transform="rotate(-90 131.6 152)">3</text>
<text x="135.1" y="152" transform="rotate(-90 135.1 152)">2</text>
<text x="138.6" y="152" transform="rotate(-90 138.6 152)">1</text>
<text x="487" y="156.4">+12V</text>
<text x="212.3" y="163.5">+5V</text>
<text x="61.1" y="177.9">3</text>
<text x="66.3" y="179.3">IN</text>
<text x="78.6" y="179.3">OUT</text>
<text x="88.5" y="177.9">2</text>
<text x="75.5" y="189.4" transform="rotate(-90 75.5 189.4)">1</text>
<text x="225.3" y="213.1">1</text>
<text x="225.3" y="216.7">2</text>
<text x="225.3" y="220.2">3</text>
<text x="225.3" y="223.7">4</text>
<text x="225.3" y="227.3">5</text>
<text x="50" y="244.6">+12V</text>
<text x="169.9" y="316.9">+5V</text>
<text x="92.3" y="329.3">+5V</text>
</g>
<text font-size="3.2" fill="#c00" x="432.2" y="121.8">ESP8266-01</text>
<g font-size="2.5" fill="#090">
<text x="266.3" y="14.2">TEMPERATURE SENSOR 01</text>
<text x="388.1" y="14.2">TEMPERATURE SENSOR 02</text>
<text x="266.3" y="83">COOLER FAN</text>
<text x="266.3" y="79.4">CHAMBER FAN</text>
<text x="388.1" y="79.4">ESP8266-01 (WIFI)</text>
<text x="266.3" y="86.5">Z-CROSSING</text>
<text x="123.5" y="120">PCB FAN (OUTPUT)</text>
<text x="206.4" y="120">OPEN DOOR (INPUT)</text>
<text x="266.3" y="148.2">RELAYS - RESISTOR CONTROL</text>
<text x="312.2" y="157.1">LIGHT CHAMBER</text>
<text x="17.6" y="165.9">POWER LED</text>
<text x="149.9" y="167.6">https://tinyurl.com/2y5gy4gj</text>
<text x="123.5" y="176.5">PUSH BUTTON (INPUT)</text>
<text x="312.2" y="201.2">RESISTOR UP</text>
<text x="17.6" y="222.3">POWER LED</text>
<text x="65.3" y="222.3">SPEEKER (OUTPUT)</text>
<text x="312.2" y="241.7">RESISTOR DOWN</text>
<text x="17.6" y="273.5">I2C DISPLAY</text>
<text x="130.5" y="273.5">BLUETOOTH</text>
<text x="312.2" y="282.3">RESISTOR REAR</text>
</g>
<g font-size="2.5" fill="#00f">
<text x="51.2" y="31">TX4ALL</text>
<text x="44.1" y="36.2">Z-CROSSING</text>
<text x="51.5" y="41.5">RxWIFI</text>
<text x="162.3" y="89.1">RxBT</text>
<text x="395.1" y="95.3">Tx</text>
<text x="420.4" y="92.9">8</text>
<text x="428.6" y="94.6">RX</text>
<text x="452.6" y="94.6">3VCC</text>
<text x="463.5" y="92.9">7</text>
<text x="420.4" y="99.9">6</text>
<text x="424.4" y="101.7">GPIO1</text>
<text x="453" y="101.7">RESET</text>
<text x="463.5" y="99.9">5</text>
<text x="420.4" y="107">4</text>
<text x="452.7" y="107.7">EN</text>
<text x="463.5" y="107">3</text>
<text x="424.4" y="108.7">GPIO2</text>
<text x="420.4" y="114">2</text>
<text x="426.9" y="115.8">GND</text>
<text x="452.9" y="114.7">TX</text>
<text x="463.9" y="114">1</text>
<text x="471" y="136.8">Rx</text>
<text x="266.4" y="161.5">NEUTRO</text>
<text x="270.3" y="170.3">FASE</text>
<text x="412.9" y="172.6">3</text>
<text x="435.7" y="172.6">2</text>
<text x="412.9" y="179.6">4</text>
<text x="435.7" y="179.6">1</text>
<text x="412.9" y="211.4">3</text>
<text x="435.7" y="211.4">2</text>
<text x="412.9" y="218.4">4</text>
<text x="435.7" y="218.4">1</text>
<text x="414.7" y="252">3</text>
<text x="437.4" y="252">2</text>
<text x="414.7" y="259">4</text>
<text x="437.4" y="259">1</text>
<text x="137.6" y="289.3">Tx</text>
<text x="414.7" y="292.5">3</text>
<text x="437.4" y="292.5">2</text>
<text x="42" y="297.5" transform="rotate(-90 42 297.5)">GND</text>
<text x="45.5" y="296.4" transform="rotate(-90 45.5 296.4)">1</text>
<text x="49" y="297.7" transform="rotate(-90 49 297.7)">VCC</text>
<text x="52.6" y="296.4" transform="rotate(-90 52.6 296.4)">2</text>
<text x="56.1" y="297.3" transform="rotate(-90 56.1 297.3)">SCL</text>
<text x="59.6" y="296.4" transform="rotate(-90 59.6 296.4)">3</text>
<text x="63.1" y="297.8" transform="rotate(-90 63.1 297.8)">SDA</text>
<text x="66.7" y="296.4" transform="rotate(-90 66.7 296.4)">4</text>
<text x="135.8" y="296.4">Rx</text>
<text x="414.7" y="299.6">4</text>
<text x="437.4" y="299.6">1</text>
<text x="45.9" y="307.8">OLED 0.96&quot;</text>
</g>
<g font-size="2.5">
<text x="342.9" y="66.2">GND</text>
<text x="466.4" y="66.2">GND</text>
<text x="315.2" y="92.6">+5V</text>
<text x="108.3" y="101.5">GND</text>
<text x="314.7" y="133.2">GND</text>
<text x="399.4" y="133.2">GND</text>
<text x="171.8" y="163.2">GND</text>
<text x="244.1" y="163.2">GND</text>
<text x="103.5" y="170.3">+5V</text>
<text x="46.4" y="195">+12V</text>
<text x="64.2" y="210.9">GND</text>
<text x="103" y="210.9">GND</text>
<text x="97.7" y="256.7">GND</text>
<text x="141.8" y="256.7">GND</text>
<text x="41.3" y="258.5">GND</text>
<text x="487.6" y="313.2">GND</text>
<text x="163" y="323.7">GND</text>
<text x="73" y="329">GND</text>
</g>
<g font-size="2.5" fill="#000080">
<text x="396" y="97.9" transform="rotate(90 396 97.9)">HDR-F-2.54_1x2</text>
<text x="346.6" y="121" transform="rotate(-90 346.6 121)">HDR-F-2.54_1x5</text>
<text x="163" y="136.7">1N4007</text>
<text x="175.4" y="150.9">2N2222</text>
<text x="369.4" y="163.2">2N2222</text>
<text x="21.3" y="172.1">U7</text>
<text x="416.6" y="170.3">ORPC-817C-F</text>
<text x="21.4" y="175.6">POWER-JACK</text>
<text x="352.1" y="180.8">1N4007</text>
<text x="314.3" y="186.2">HF46F/012-HS1T</text>
<text x="369.4" y="202">2N2222</text>
<text x="26.9" y="205.6">BAT_9-12V</text>
<text x="313.7" y="207.3">HF3FA/005-HST(136)</text>
<text x="416.6" y="209.1">ORPC-817C-F</text>
<text x="346.8" y="219.6">1N4007</text>
<text x="33" y="228.5">LED-GREEN</text>
<text x="233.7" y="228.6" transform="rotate(-90 233.7 228.6)">HDR-F-2.54_1x5</text>
<text x="369.4" y="242.6">2N2222</text>
<text x="25.2" y="246.8" transform="rotate(-90 25.2 246.8)">R680</text>
<text x="32.3" y="248" transform="rotate(-90 32.3 248)">RL-ON</text>
<text x="313.7" y="247.9">HF3FA/005-HST(136)</text>
<text x="418.4" y="249.7">ORPC-817C-F</text>
<text x="346.8" y="260.2">1N4007</text>
<text x="313.7" y="286.7">HF3FA/005-HST(136)</text>
<text x="369.4" y="283.1">2N2222</text>
<text x="418.4" y="290.2">ORPC-817C-F</text>
<text x="346.8" y="299">1N4007</text>
</g>
<g font-size="1.8" fill="#000080">
<text x="103.3" y="291.8">Header-Male-2.54_1x4</text>
<text x="40.8" y="329.8">LCD OLED 0.96 I2C MODULE</text>
</g>
</svg>
